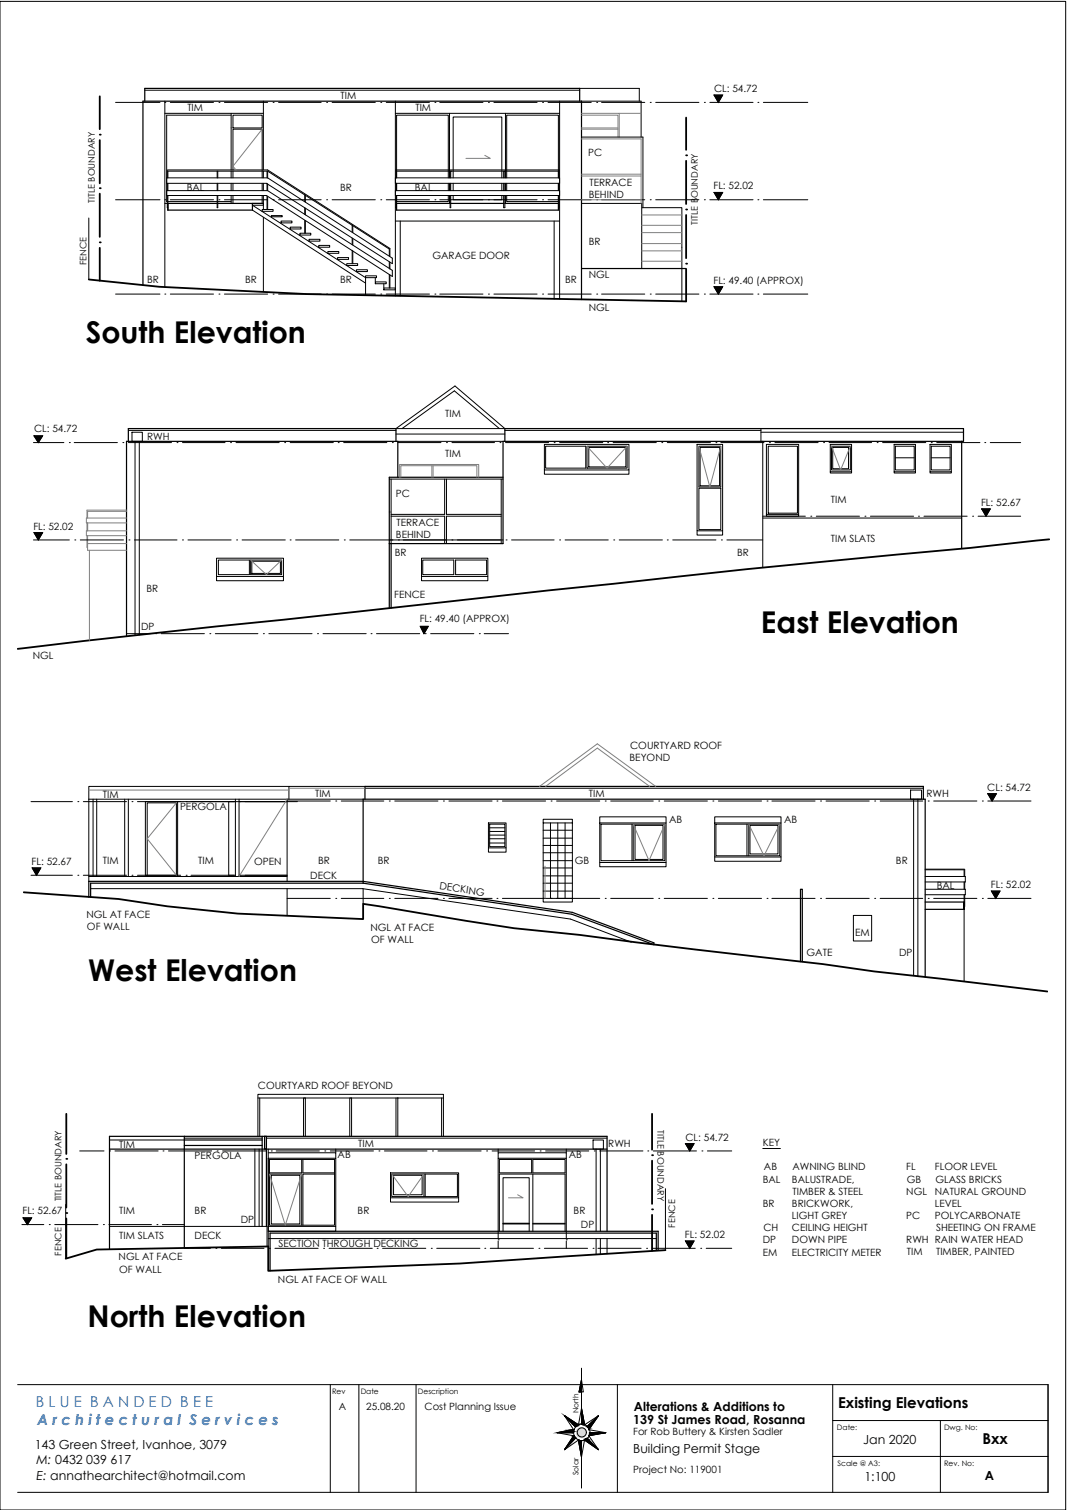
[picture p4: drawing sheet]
<svg xmlns="http://www.w3.org/2000/svg" width="297mm" height="420mm" viewBox="0 0 297 420" stroke-linecap="round" stroke-linejoin="round" font-family="sans-serif">
<!-- layer: Win-2 -->
<g fill="none" stroke="#000" stroke-width=".28">
<path d="M45.9 31.5h27.4M64.3 31.5v15.8M125.1 31.5v18M140.7 31.5v18M161.4 24.6h16.6v3.6M161.9 38.1h17.1v19.7M178.5 28.2v9.9M45.9 56.6h.7M46.4 56.1h.2M46.7 56.1h13.8M60.6 56.1h3.7M125.1 51v2"/>
<path d="M125.1 54.4v2.2M140.7 51v2M140.7 54.4v2.2M161.9 56.6h16.7v18.1M178.6 57.8h11.2v11M151.6 123.7h23.5v7.1h-23.5zM151.6 130.8v1.2h23.5v-1.2M194.1 123.7h7.1v24h-7.1zM213.4 123.7h8.9v19.4h-8.9zM231.1 123.7h6v7.6h-6zM231.1 131.3v.3h6v-.3M248.9 123.7h5.9v7.6h-5.9z"/>
<path d="M248.9 131.3v.3h5.9v-.3M258.9 123.7h5.9v7.6h-5.9zM258.9 131.3v.3h5.9v-.3M60.3 155.3h18.6v5.1h-18.6zM117.3 155.3h18.5v5.1h-18.5zM194.1 147.7v1.2h7.1v-1.2M213.4 143.1v.5h8.9v-.5M60.3 160.4v1.2h18.6v-1.2M117.3 160.4v1.2h18.5v-1.2M136 229h4.9v6.9h-4.9zM136 235.9v1.2h4.9v-1.2M151.2 229v21h8.1v-21h-8.1v-1h8.1v1"/>
<path d="M167 229h18.4v11h-18.4zM167 240v1.2h18.4v-1.2M167 229v-1.7h18.4v1.7M199 229h18.4v9.5h-18.4zM199 238.5v1.1h18.4v-1.1M199 229v-1.7h18.4v1.7M151.2 250v1h8.1v-1M93.5 319.7v1.1M138.7 319.7v1.1M157.6 319.7v1.1M74.7 322.3h18.8v18.9h-18.8zM74.7 320.8h18.8v1.5"/>
<path d="M108.7 326.3h19v7h-19zM108.7 333.3v1.2h19v-1.2M138.7 322.3v-1.5h18.9v1.5M74.7 341.2v1.4h18.8v-1.4M138.7 342.6v-20.3h18.9v20.3"/>
</g>
<!-- layer: Wall-4 -->
<path d="M73.7 316.2h.5v3.5h-.5zM51.3 347.2v-31h-20.8v31.3" fill="none" stroke="#000" stroke-width=".34"/>
<!-- layer: Wall-35 -->
<g fill="none" stroke="#000" stroke-width=".34">
<path d="M39.8 28.2v51.1M40.3 28.2v-3.6h121.1v3.6M161.9 28.2v55.2M60.5 56.6h-13.8v1.9h23.6v-1.9M60.6 56.6h12.7M125.3 56.6h-14.9v1.9h45v-1.9h-14.9M125.5 56.6h14.7M161.9 74.7h29.1M35.2 122.8v54.2M35.7 122.8v-3.5h74.5v3.5M110.7 122.8v10M140 122.8v28.5h-31.6v17.9"/>
<path d="M140.5 122.8v-3.5h127.7v3.5h-.5v29.8M101.1 222.4v23.3l58.1 8.7 22.8 8.4v-.5l-22.7-8.4-58.2-8.7M101.6 222.4v-3.6h155.4v3.6M257.6 222.4v49.4M257.6 253h10.8M257.6 251h10.8M268.4 253v-2v2M30.5 319.7h20.8M51.3 316.2h117.7v26.4M51.3 317.2h21.7M51.3 318.7h21.7M73 316.2v25"/>
<path d="M74.2 319.7v21.5M74.7 342.6h108.5v5.3M182.7 347.9v-4.8h-107.5v10.5"/>
</g>
<!-- layer: Wall-15 -->
<g fill="none" stroke="#000" stroke-width=".28">
<path d="M40.3 25.1h121.1M161.9 28.2h16.6M46.4 49.5h28.1l34.7 22.3v1.6l-35-22.4h-27.8zM46.6 54.4v3.4h.1M46.6 47.3v2.2M46.6 51v2M46.7 47.3h27.8l34 21.8v2.2M46.7 49.5v-1.9h27.6v1.9M46.7 51v2M46.7 54.4v2.2M60.5 54.4v3.4h.1v-3.4M60.5 47.6v1.9"/>
<path d="M60.5 51v2M60.6 47.6v1.9M60.6 51v2M70.3 57.1l31.5 20.2v4.9M70.3 58.5l31.5 20.3M74.3 51v2M74.3 54.6v3.7M74.5 53h-28.1v1.4M74.5 53l34.7 22.2v1.7l-35-22.5M74.5 49.5v-1.9l33.9 21.7v1.9M74.5 51.2v1.8M74.5 54.7v3.6"/>
<path d="M84.8 54.2v1.9M84.8 57.8v1.8M85 54.2v2.1M85 58v1.8M110.1 53h45.7v1.4h-45.7zM110.1 49.5h45.7v1.5h-45.7zM110.2 49.5v-2.2h45.4v2.2M110.2 51v2M110.2 54.4v3.4h.2M110.4 49.5v-1.9h45v1.9M110.4 51v2M110.4 54.4v2.2"/>
<path d="M125.3 54.4v3.4h.2v-3.4M125.3 47.6v1.9M125.3 51v2M125.5 47.6h.1M125.5 47.6v1.9M125.5 51v2M140.2 54.4v3.4h.3v-3.4M140.2 47.6v1.9M140.2 51v2M140.4 47.6h.1M140.5 47.6v1.9M140.5 51v2"/>
<path d="M155.4 51v2M155.4 54.4v2.2M155.6 51v2M155.6 54.4v3.4h-.2M84.8 61.3v3.6M85 61.5v3.4M98 62.5v2.1M98 66.3v1.8M98 69.6v3.8M98.2 62.7v2M98.2 66.4v1.7M98.2 69.8v3.6"/>
<path d="M104.5 77.3v1.1M106.8 79v1.1M108.4 72.9v1.8M108.4 76.4v3.7M108.5 73v1.9M108.5 76.6v3.5M35.7 119.8h74.5M110.2 119.3h30.3M111.9 119.3l14.6-10.5 12.5 10.5M140.5 119.8h71.3M36.7 120.3h2.9v2.5h-2.9zM37.6 122.8v54"/>
<path d="M38.8 122.8v53.9M108.4 133.3h31.6M108.9 133.3v18M110.2 120.8h30.3M110.7 122.8h29.3M123.8 133.3v9.8h-14.9M124.3 133.3v9.8h15.2M139.5 133.3v18M211.8 120.3h56.4M108.9 143.6h14.9v7.7M139.5 143.6h-15.2v7.7M212.3 144.1h55.4"/>
<path d="M101.6 219.3h155.4M253.5 219.8h3v2.6h-3zM40.5 223.1h8.9v20.4h-8.9zM49.4 223.1h33.4M65.5 223.1h-1.8v20.4h1.8M254.3 222.4v49.1M255.5 222.4v49.3M25.2 247.3h75.7l57.9 8.4 17 6.5M41 243.5v-20.1h8.1v20.1M66.5 243.5h13.4M237.6 254.7h5.1v7.1h-5.1zM257.6 247.4h11.1v1.6"/>
<path d="M257.6 243.9h11.1v1.5h-11.1M257.6 241.9h10.8M257.6 242h10.8v1.9M268.4 245.4v2M268.4 249v2M268.6 241.9v2M268.6 245.4v2M268.6 249v3.2h-.2M30.5 317.2h20.8M51.3 316.7h21.7M71 319.7v21.5M71.8 316.2v-11.7h51.6v11.7"/>
<path d="M71.8 305.5h51.6M72.1 319.7v21.5M72.3 305.5v10.7M74.2 316.7h94.8M84.5 305.5v10.7M84.7 305.5h.1M85 305.5v10.7M97.4 305.5v10.7M97.5 305.5h.1M97.9 305.5v10.7M110.2 305.5v10.7M110.6 305.5h.1"/>
<path d="M110.7 305.5v10.7M122.9 305.5v10.7M165.1 317.2h2.9v2.5h-2.9zM165.9 319.7v22.9M167.1 319.7v22.9M30.5 341.2h20.8M74.7 344.6h108M165.9 344.6v4.4M167.1 344.6v4.4"/>
</g>
<!-- layer: Wall-30 -->
<path d="M39.8 28.2h122.1M35.2 122.8h75.5M140 122.8h127.7M140 132.8h-31.6v18.5M101.1 222.4h156.5M101.1 245.2h-76.4v4.4M101.1 245.7h-75.9v3.9M51.3 319.7h117.7" fill="none" stroke="#000" stroke-width=".34"/>
<!-- layer: Title-Bdy -->
<g fill="none" stroke="#000" stroke-width=".51">
<path d="M27.8 26.8v9.1M27.8 39v12M191 32.7v9M27.8 53.9v12M191 44.7v12.1M191 59.8v12M27.8 69v9.1M191 74.9v9M18.5 309.9v11.2M181.5 309.9v10M18.5 324v12M18.5 339v11.1"/>
<path d="M181.5 323v12M181.5 338v10"/>
</g>
<g fill="#000">
<circle cx="27.8" cy="37.5" r=".25"/>
<circle cx="27.8" cy="52.4" r=".25"/>
<circle cx="191" cy="58.3" r=".25"/>
<circle cx="191" cy="43.2" r=".25"/>
<circle cx="27.8" cy="67.4" r=".25"/>
<circle cx="191" cy="73.4" r=".25"/>
<circle cx="18.5" cy="322.5" r=".25"/>
<circle cx="18.5" cy="337.5" r=".25"/>
<circle cx="181.5" cy="336.5" r=".25"/>
<circle cx="181.5" cy="321.4" r=".25"/>
</g>
<!-- layer: Landscape-25 -->
<path d="M24.7 60.7v17.1M189.8 68.8v15.1M18.3 335.2v15M185.3 330.8v17.1" fill="none" stroke="#000" stroke-width=".28"/>
<!-- layer: Ground Line -->
<path d="M24.7 77.8l19.7 2 41.1 2 105.5 2.1M292.1 150.1l-21.8 2.3-62.4 6-166.1 17.9-36.9 4.3M6.6 248.3l26.4 1.8 13.6 2.1 19.6 2 34.9 1.5v-4.2l42 6.8 18.3 1.8 32.1 4.1 35.6 4.1 14.2 2 48.3 5.6M185.3 347.9l-57.3 3.7-53.3 2v-6.8l-47.8 .9-8.6 2.5" fill="none" stroke="#000" stroke-width=".51"/>
<!-- layer: Level -->
<g fill="none" stroke="#000" stroke-width=".28">
<path d="M32.2 28.5h12.3M45.9 28.5h.1M47.4 28.5h12M61 28.5h.1M62.5 28.5h12M76 28.5h.1M77.6 28.5h11.8M90.9 28.5h.1M92.5 28.5h12M106 28.5h.1M107.5 28.5h12M121.1 28.5h.1"/>
<path d="M122.4 28.5h12.1M136 28.5h.1M137.5 28.5h12M151 28.5h.1M152.6 28.5h12M166.1 28.5h.1M167.5 28.5h12M181 28.5h.1M182.5 28.5h12.1M196.1 28.5h.1M197.6 28.5h12M211 28.5h.1"/>
<path d="M212.5 28.5h12.4M32.2 55.6h12.3M45.9 55.6h.1M47.4 55.6h12M61 55.6h.1M62.5 55.6h12M76 55.6h.1M77.6 55.6h11.8M90.9 55.6h.1M92.5 55.6h12M106 55.6h.1M107.5 55.6h12"/>
<path d="M121.1 55.6h.1M122.4 55.6h12.1M136 55.6h.1M137.5 55.6h12M151 55.6h.1M152.6 55.6h12M166.1 55.6h.1M167.5 55.6h12M181 55.6h.1M182.5 55.6h12.1M196.1 55.6h.1M197.6 55.6h12"/>
<path d="M211 55.6h.1M212.5 55.6h12.4M32.2 81.8h12.3M45.9 81.8h.1M47.4 81.8h12M61 81.8h.1M62.5 81.8h12M76 81.8h.1M77.6 81.8h11.8M90.9 81.8h.1M92.5 81.8h12M106 81.8h.1"/>
<path d="M107.5 81.8h12M121.1 81.8h.1M122.4 81.8h12.1M136 81.8h.1M137.5 81.8h12M151 81.8h.1M152.6 81.8h12M166.1 81.8h.1M167.5 81.8h12M181 81.8h.1M182.5 81.8h12.1M196.1 81.8h.1"/>
<path d="M197.6 81.8h12M211 81.8h.1M212.5 81.8h12.4M9.3 123.1h8.5M19.3 123.1h.1M20.7 123.1h12M34.2 123.1h.1M35.7 123.1h12.1M49.3 123.1h.1M50.8 123.1h11.9M64.2 123.1h.1M65.7 123.1h12"/>
<path d="M79.2 123.1h.1M80.8 123.1h12M94.1 123.1h.1M95.7 123.1h12M109.2 123.1h.1M110.7 123.1h12.1M124.3 123.1h.1M125.8 123.1h11.9M139.2 123.1h.1M140.7 123.1h12M154.3 123.1h.1M155.8 123.1h12"/>
<path d="M169.2 123.1h.1M170.7 123.1h12M184.2 123.1h.1M185.8 123.1h12M199.3 123.1h.1M200.7 123.1h12M214.2 123.1h.1M215.7 123.1h12.1M229.3 123.1h.1M230.8 123.1h11.9M244.2 123.1h.1M245.7 123.1h12"/>
<path d="M259.2 123.1h.1M260.8 123.1h12M274.2 123.1h.1M275.7 123.1h8.4M9.3 150.2h10M20.8 150.2h.1M22.4 150.2h12M35.9 150.2h.1M37.4 150.2h11.9M50.8 150.2h.1M52.3 150.2h12M65.9 150.2h.1"/>
<path d="M67.4 150.2h12M80.8 150.2h.1M82.3 150.2h12M95.8 150.2h.1M97.4 150.2h12M110.9 150.2h.1M112.3 150.2h12M125.8 150.2h.1M127.3 150.2h12.1M140.9 150.2h.1M142.4 150.2h11.9M155.8 150.2h.1"/>
<path d="M157.3 150.2h12M170.9 150.2h.1M172.4 150.2h12M185.8 150.2h.1M187.3 150.2h12M200.8 150.2h.1M202.4 150.2h9.9M212.3 143.6h11.9M225.7 143.6h.1M227.2 143.6h12.1M240.8 143.6h.1M242.3 143.6h12"/>
<path d="M255.7 143.6h.1M257.2 143.6h12M270.8 143.6h.1M272.3 143.6h11.8M35.2 176.3h6.6M43.3 176.3h.1M44.9 176.3h12M58.4 176.3h.1M59.9 176.3h11.9M73.3 176.3h.1M74.8 176.3h12.1M88.4 176.3h.1"/>
<path d="M89.9 176.3h12M103.3 176.3h.1M104.8 176.3h12M118.4 176.3h.1M119.9 176.3h12M133.4 176.3h.1M134.8 176.3h6.8M8.6 223.1h11.6M21.7 223.1h.1M23.2 223.1h12M36.7 223.1h.1M38.3 223.1h12"/>
<path d="M51.8 223.1h.1M53.2 223.1h12M66.7 223.1h.1M68.2 223.1h11.7M79.9 222.9h12M93.5 222.9h.1M95 222.9h11.8M108.4 222.9h.1M109.9 222.9h12M123.4 222.9h.1M125 222.9h12M138.3 222.9h.1"/>
<path d="M139.9 222.9h12M153.4 222.9h.1M154.9 222.9h12.1M168.5 222.9h.1M170 222.9h11.9M183.4 222.9h.1M184.9 222.9h12M198.5 222.9h.1M200 222.9h12M213.5 222.9h.1M214.9 222.9h12M228.4 222.9h.1"/>
<path d="M230 222.9h12M243.5 222.9h.1M245 222.9h11.9M258.4 222.9h.1M259.9 222.9h12M273.5 222.9h.1M275 222.9h12M8.6 243.5h11.6M21.7 243.5h.1M23.2 243.5h12M36.7 243.5h.1M38.3 243.5h12"/>
<path d="M51.8 243.5h.1M53.2 243.5h12M66.7 243.5h.1M68.2 243.5h11.7M79.9 250h12M93.5 250h.1M95 250h11.8M108.4 250h.1M109.9 250h12M123.4 250h.1M125 250h12M138.3 250h.1"/>
<path d="M139.9 250h12M153.4 250h.1M154.9 250h12.1M168.5 250h.1M170 250h11.9M183.4 250h.1M184.9 250h12M198.5 250h.1M200 250h12M213.5 250h.1M214.9 250h12M228.4 250h.1"/>
<path d="M230 250h12M243.5 250h.1M245 250h11.9M258.4 250h.1M259.9 250h12M273.5 250h.1M275 250h12M22.2 320.3h6.8M30.5 320.3h.1M32 320.3h12M45.4 320.3h.1M46.9 320.3h12"/>
<path d="M60.5 320.3h.1M62 320.3h12M75.5 320.3h.1M76.9 320.3h12M90.4 320.3h.1M91.9 320.3h12.1M105.5 320.3h.1M107 320.3h11.9M120.4 320.3h.1M121.9 320.3h12M135.5 320.3h.1M137 320.3h11.8"/>
<path d="M150.4 320.3h.1M151.9 320.3h12M165.4 320.3h.1M167 320.3h12M180.3 320.3h.1M181.9 320.3h12M195.4 320.3h.1M196.9 320.3h6.8M6.1 340.7h6.1M13.7 340.7h.1M15.2 340.7h12.1M28.8 340.7h.1"/>
<path d="M30.3 340.7h11.9M43.7 340.7h.1M45.2 340.7h6.1M51.3 347.3h7.3M60.1 347.3h.1M61.6 347.3h11.9M75 347.3h.1M76.5 347.3h12.1M90.1 347.3h.1M91.6 347.3h12M105 347.3h.1M106.5 347.3h12"/>
<path d="M120.1 347.3h.1M121.6 347.3h12M135 347.3h.1M136.5 347.3h12M138.7 345h.1M138.7 342.6v2M138.7 345.3v2M150 347.3h.1M151.6 347.3h12M157.6 345h.1M157.6 342.6v2M157.6 345.3v2"/>
<path d="M165.1 347.3h.1M166.5 347.3h12M180 347.3h.1M181.5 347.3h12M195.1 347.3h.1M196.6 347.3h7.1"/>
</g>
<!-- layer: Win-15 -->
<g fill="none" stroke="#000" stroke-width=".28">
<path d="M64.3 32h-17.9v24.1M64.9 32h8.1v3.6h-8.1zM46.4 54.4h27.8M64.3 47.6v1.9M64.3 51v2M64.3 54.4v2.2M64.9 47.3v-11.4h8.1v13.6M64.9 47.6v1.9M64.9 51v2M64.9 54.4v2.2M73 51v2M73 54.4v2.2"/>
<path d="M110.4 54.4v1.7h14.4v-1.7M110.4 49.5v-17.5h14.4v17.5M110.4 51v2M124.8 51v2M126.2 49.5v-16.9h13.5v16.9M126.2 54.4v1.2h13.5v-1.2M126.2 51v2M139.7 51v2M141.1 54.4v1.7h14.3v-1.7M141.1 49.5v-17.5h14.3v17.5M141.1 51v2M155.4 51v2"/>
<path d="M151.9 124.2h11.2v6.1h-11.2zM163.4 124.2h11.2v6.1h-11.2zM163.9 124.5h10.3v5.4h-10.3zM194.6 124.2h6.1v11.3h-6.1zM194.6 135.8h6.1v11.6h-6.1zM194.9 124.5h5.4v10.7h-5.4zM213.9 124.2h8.1v18.6h-8.1zM231.5 124.2h5.2v6.6h-5.2zM231.8 124.5h4.4v5.9h-4.4zM249.3 124.2h5.2v6.6h-5.2zM249.3 127.4h5.2M259.2 124.2h5.3v6.6h-5.3z"/>
<path d="M259.2 127.4h5.3M60.8 155.8h8.6v4.1h-8.6zM69.8 155.8h8.6v4.1h-8.6zM70.1 156.2h8v3.4h-8zM117.7 155.8h8.6v4.1h-8.6zM126.8 155.8h8.7v4.1h-8.7zM136.3 229.3h4.2v6.3h-4.2zM136.3 230.3h4.2M136.3 231.4h4.2M136.3 232.4h4.2M136.3 233.4h4.2M136.3 234.6h4.2"/>
<path d="M151.2 231h8.1M151.2 233.2h8.1M151.2 235.2h8.1M151.2 237.3h8.1M151.2 239.5h8.1M153.2 229v21M155.3 229v21M157.3 229v21M167.3 229.3h17.8v10.2h-17.8zM175.9 229.3v10.2M176.3 229.3v10.2M176.8 229.7h7.8v9.4h-7.8z"/>
<path d="M199.3 229.3h17.8v8.8h-17.8zM207.9 229.3v8.8M208.4 229.3v8.8M208.8 229.7h7.8v7.9h-7.8zM151.2 241.5h8.1M151.2 243.7h8.1M151.2 245.7h8.1M151.2 247.9h8.1M257.6 249h11.1M75 322.6h18.1v18.3h-18.1zM75 326.7h9v14.2M75.5 327h8v13.6h-8z"/>
<path d="M84 322.6v3.7h-9M84.3 322.6v3.7h8.8M93.1 326.7h-8.8v14.2M109.1 326.7h18.2v6.3h-18.2zM109.6 327h7.9v5.4h-7.9zM118 326.7v6.3M118.4 326.7v6.3M139 322.6h9v3.7h-9zM148.3 322.6h9v3.7h-9zM148.3 326.7v15.9M139 342.6v-15.9h18.3v15.9M140 342.6v-14.9h7.3v14.9"/>
<path d="M140 340.4h7.3M140 340.6h7.3M148.3 340.4h9M148.3 340.6h9"/>
</g>
<!-- layer: Text-20 -->
<g fill="#000" stroke="#000" stroke-width=".28">
<path d="M198.8 26.5h2.4l-1.2 2zM198.8 53.6h2.4l-1.2 2zM198.8 79.8h2.4l-1.2 2zM9.5 121.3h2.4l-1.2 1.8zM9.5 148.2h2.4l-1.2 2zM273.3 141.6h2.4l-1.2 2zM117 174.3h2.2l-1.2 2zM275 220.9h2.4l-1.2 2zM9 241.5h2.3l-1.1 2zM276 247.9h2.4l-1.2 2.1zM190.8 318.2h2.4l-1.2 2.1zM6.4 338.9h2.4l-1.2 1.8z"/>
<path d="M190.8 345.3h2.4l-1.2 2z"/>
</g>
<g fill="none" stroke="#000" stroke-width=".28">
<path d="M198.8 26.5h2.4l-1.2 2zM198.8 53.6h2.4l-1.2 2zM198.8 79.8h2.4l-1.2 2zM9.5 121.3h2.4l-1.2 1.8zM9.5 148.2h2.4l-1.2 2zM273.3 141.6h2.4l-1.2 2zM117 174.3h2.2l-1.2 2zM275 220.9h2.4l-1.2 2zM9 241.5h2.3l-1.1 2zM276 247.9h2.4l-1.2 2.1zM190.8 318.2h2.4l-1.2 2.1zM6.4 338.9h2.4l-1.2 1.8z"/>
<path d="M190.8 345.3h2.4l-1.2 2z"/>
</g>
<!-- layer: Wall-25 -->
<g fill="none" stroke="#000" stroke-width=".28">
<path d="M45.9 28.2v51.6M73.3 28.2v19.1M110.1 28.2v54.1M110.1 31.5h45.7M155.8 28.2v55M70.3 56.6h3v.5h-3zM73 58.3h3v.5h-3zM73.3 47.6v1.9M73.3 51v2M73.3 54.4v3.9M75.5 60h3.1v.3h-3.1zM73.3 60.5v20.7"/>
<path d="M78.2 61.5h3.1v.5h-3.1zM80.8 63.2h3v.5h-3zM83.5 64.9h3v.5h-3zM86 66.6h3.1v.5h-3.1zM88.7 68.3h3.1v.5h-3.1zM91.3 70h3v.5h-3zM94 71.7h3v.5h-3zM96.5 73.4h3.1v.5h-3.1zM99.2 75.1h3.1v.5h-3.1zM101.8 76.8h3v.5h-3zM104.5 78.4h3v.6h-3zM110.1 61.5h45.7"/>
<path d="M111.4 61.5v20.8M154.3 61.5v21.7M106.8 80.1h3.3v.5h-3.3zM110.2 119.3l16.5-11.9 13.8 11.9M211.8 119.3v3.5M212.3 122.8v35.1M80.4 218.8h-55.7v3.6M101.6 218.8h-21.2v3.6M79.9 222.4h21.2M101.1 247.3v4.2M74.7 319.7v27.1M51.3 341.2h23v5.6"/>
<path d="M169 344.6v4.3"/>
</g>
<!-- layer: Swing -->
<g fill="none" stroke="#808080" stroke-width=".28">
<path d="M73 35.9l-8.1 10.4 .8 1M135 43.2l1.5 .9h-6.8M163.4 124.2l5.6 6.1 5.6-6.1M194.6 124.2l3 11.3 3.1-11.3M231.5 124.2l2.5 6.6 2.7-6.6M69.8 155.8l4.4 4.1 4.2-4.1M150.2 218.8l16.1-11.8 16.2 11.8M151.9 218.8l14.4-10.6 14.5 10.6M49.1 223.4l-8.1 10 8.1 10.1M79.9 222.4l-13.4 21.5M176.3 229.3l4.4 10.2 4.4-10.2M208.4 229.3l4.3 8.8 4.4-8.8"/>
<path d="M151.7 241v9M75 326.7l4.4 14.2 4.6-14.2M109.1 326.7l4.5 6.3 4.4-6.3M144.1 332.4l1.5 .9h-4"/>
</g>
<!-- layer: Wall-2 -->
<path d="M108.4 150.2h31.6M25.9 222.4v21.5M26.9 222.4v21.5M34.7 222.4v21.5M35.7 222.4v21.5M65.5 222.4v21.5M66.5 222.4v21.5M24.7 245.2v-22.8h55.2v22.8M24.7 243.9h55.2M79.9 247.3v7.4M268.4 253v20" fill="none" stroke="#000" stroke-width=".28"/>
<!-- layer: Wall-13 -->
<g fill="none" stroke="#808080" stroke-width=".28">
<path d="M161.9 31.5h10.5v6.6M161.9 32h10.1v6.1M161.9 38.7h16.6v17.9M161.9 35.6h10.1M161.9 35.9h10.1M172.4 31.5h6.1M161.9 48.5h16.6M161.9 49h16.6M161.9 55.6h16.6M178.6 57.8h.4M178.6 59.8h11.2M178.6 62.7h11.2"/>
<path d="M178.6 64.7h11.2M178.6 67.8h11.2M178.6 69.8h11.2M178.6 72.7h11.2M111.3 132.8v-3.6h22v3.6M111.6 132.8v-3.2h21.2v3.2M120.2 129.6v3.2M120.6 129.6v3.2M24.2 145.5v2.2M24.2 149.1v3.2h.2M24.4 149.1v4h10.8M24.4 151.3h10.8"/>
<path d="M24.4 145.5v2.2M24.9 153.1v25.1M35.2 147.7h-11.2v1.4h11.2M35.2 144.1h-11.2v1.4h11.2M35.2 141.9h-11v2.2M35.2 142.3h-10.8v1.8M108.4 142.3h.1M108.4 142.6h.1M24.7 219.8h55.7M80.4 219.3h21.2"/>
</g>
<!-- layer: Lancscape-3 -->
<path d="M108.9 151.3v17.9M222.8 267.6v-20.2h.6v20.2" fill="none" stroke="#000" stroke-width=".34"/>
<!-- layer: Text-25 -->
<path d="M212.3 319.6h5" fill="none" stroke="#000" stroke-width=".28"/>
<!-- layer: Title-13 -->
<g fill="#dcdcdc" stroke="#dcdcdc" stroke-width=".28">
<path d="M161.7 397.3h.4z"/>
<path d="M161.5 397.3h.7z"/>
<path d="M161.2 397.5h1.4z"/>
<path d="M160.5 399.2h2.6z"/>
<path d="M160.7 399.5h2.2z"/>
<path d="M161.5 399.8h.7l-.1 .2z"/>
<path d="M161.7 397.3h.5zM161.5 397.3h.7zM161.4 397.3h.8z"/>
<path d="M161.4 397.3h1zM161.4 397.3h1z"/>
<path d="M161.4 397.3l1.2 .2-.2-.2zM161.4 397.3l1.2 .2h-1.4zM161 397.5h1.6z"/>
<path d="M161 397.5l1.7 .1-.1-.1zM161 397.5l1.7 .1h-1.7z"/>
<path d="M161 397.6h1.9zM160.9 397.6h2z"/>
<path d="M160.9 397.6l2 .2v-.2zM160.9 397.6l2 .2h-2.2zM160.7 397.8h2.2zM160.7 397.8h2.2z"/>
<path d="M160.7 397.8l2.4 .2-.2-.2zM160.7 397.8l2.4 .2h-2.4z"/>
<path d="M160.7 398l2.4 .1v-.1zM160.7 398l2.4 .1h-2.6zM160.5 398.1h2.6zM160.5 398.1h2.6z"/>
<path d="M160.5 398.1l2.7 .2-.1-.2zM160.5 398.1l2.7 .2h-2.7z"/>
<path d="M160.5 398.3l2.7 .2v-.2zM160.5 398.3l2.7 .2h-2.7z"/>
<path d="M160.5 398.5l2.7 .2v-.2zM160.5 398.5l2.7 .2h-2.7zM160.5 398.7h2.7zM160.5 398.7h2.7z"/>
<path d="M160.5 398.7l2.7 .1v-.1zM160.5 398.7l2.7 .1h-2.7z"/>
<path d="M160.5 398.8l2.6 .2 .1-.2zM160.5 398.8l2.6 .2h-2.6z"/>
<path d="M160.5 399l2.6 .2v-.2zM160.5 399l2.6 .2h-2.6zM160.5 399.2h2.6z"/>
<path d="M160.7 399.2l2.2 .1 .2-.1zM160.7 399.2l2.2 .1h-2.2z"/>
<path d="M160.7 399.3l2.2 .2v-.2zM160.7 399.3l2.2 .2h-2.2zM160.7 399.5h2.2z"/>
<path d="M160.9 399.5l1.8 .2 .2-.2zM160.9 399.5l1.8 .2h-1.7z"/>
<path d="M161 399.7h1.6zM161 399.7h1.7z"/>
<path d="M161 399.7l1.6 .1v-.1zM161 399.7l1.6 .1h-1.4z"/>
<path d="M161.2 399.8h1.4zM161.2 399.8h1.2z"/>
<path d="M161.4 399.8h.8zM161.4 399.8h1z"/>
<path d="M161.4 399.8h.8zM161.4 399.8h.8z"/>
<path d="M161.5 399.8l.6 .2zM161.7 400h.4z"/>
</g>
<!-- layer: Title-2 -->
<g fill="none" stroke="#000" stroke-width=".28">
<path d="M0 .4h296.7v419.8h-296.7zM155.1 398.7l4.6 .8-2.6 3.9 3.9-2.7 .9 4.7 .8-4.7 3.9 2.7-2.7-3.9 4.8-.8M155.1 398.7l4.6-.9-2.6-3.9 3.9 2.6 .9-4.6 .8 4.6 3.9-2.6-2.7 3.9 4.8 .9M155.1 398.7h4.4M157.1 393.9l3.1 3.1M159.5 398.7h.1M159.7 397.8h.1M159.7 399.5h.1M159.7 399.5l-2.6 3.9 3.1-3.2M159.7 397.8l-4.6 .9M159.9 399.4l.5 .8M159.9 397.7l-.2 .9"/>
<path d="M160.2 397h.1M161 396.5h.1M161 396.5l-3.9-2.6 3.1 3.1M161.1 396.5l-.7 .5M161.9 396.3h.1M161.9 396.3v-4.4l.8 4.6M161.9 380.7v15.6M161.9 383.9l-.7 3.4h1.2l-.5-3.4v3.4M161.9 383.9v3.4h-.7zM162 396.3l.8 .2M162.7 396.5h.1M163.4 397h.1"/>
<path d="M163.4 397l3.2-3.1-2.7 3.9M163.6 397l.5 .7M163.9 397.8h.1M163.9 399.5h.1M164.1 398.7h.1M164.1 398.7h4.6l-4.8 .8M164.1 398.7h4.6M164.3 398.6l-.2 .8M166.6 393.9l-3.2 3.1M160.2 400.2h.1M160.2 400.2l-3.1 3.2M161 400.7h.1"/>
<path d="M161 400.7l.9 4.7v-4.5M161.1 400.7l.9 .2M161.9 400.9h.1M161.9 400.9v13.2M162.7 400.7h.1M163.4 400.2h.1M163.4 400.2l3.2 3.2-3.9-2.7M163.4 400.2l3.2 3.2M163.6 400.2l-.8 .5"/>
<circle cx="162" cy="398.6" r="2.29"/>
<circle cx="162" cy="398.6" r="1.27"/>
</g>
<!-- layer: Title-15 -->
<path d="M4.9 385.3h286.9v29.9h-286.9M91.9 385.3v29.9M99.9 385.3v29.9M115.8 385.3v29.9M171.9 385.3v29.9M231.8 395.3h60M231.8 385.3v29.9M261.8 395.3v19.9M231.8 405.3h60" fill="none" stroke="#000" stroke-width=".28"/>
<!-- layer: Title-2 -->
<g fill="#000" stroke="#000" stroke-width=".28">
<path d="M157.1 393.9l3.9 2.6h-1.3zM159.5 399.8h.5l.2 .4zM159.7 399.5l.3 .3h-.5zM158.3 398l1.4-.2v.2zM159.7 396.5h1.3l-.5 .3zM161.9 391.9l.8 4.4h-.8zM161.9 396.3h.8v.2zM161.9 383.9v3.4h-.7zM163.4 397h1l-.1 .3zM164.1 398.7h4.6l-2.4 .3zM163.4 397l3.2-3.1-2.2 3.1zM161 400.7l.2 .2z"/>
<path d="M162.9 400.5l1 .2zM163.4 400.2l.2 .1h-.4z"/>
<path d="M159.5 399.8l-.2 .4h.9zM159.3 400.2h.9l-3.1 3.2z"/>
<path d="M158.3 398l1.4 .3v-.3zM156.6 398.3l1.7-.3 1.4 .3z"/>
<path d="M156.6 398.3l2.9 .4 .2-.4zM155.1 398.7l1.5-.4 2.9 .4z"/>
<path d="M159.7 396.5l.3 .3h.5zM160 396.8h.5l-.3 .2z"/>
<path d="M162.2 396.5h.5zM161.9 396.3l.8 .2z"/>
<path d="M163.4 397l.3 .3h.6zM163.7 397.3h.6l-.4 .5z"/>
<path d="M164.1 398.7v.3h2.2zM164.1 399h2.2l-2.4 .5z"/>
<path d="M161 400.9h.5zM161 400.9h.5z"/>
<path d="M161 400.9h.9zM161 400.9h.9zM161 400.9h.9v4.5z"/>
<path d="M162.9 400.5l-.2 .2h1.2zM162.7 400.7h1.2l2.7 2.7z"/>
<path d="M163.2 400.3l.5 .2zM162.9 400.5l.3-.2 .5 .2z"/>
</g>
<g font-size="8.4">
<text x="23.9" y="95.4">South Elevation</text>
<text x="211.8" y="176.1">East Elevation</text>
<text x="24.6" y="272.8">West Elevation</text>
<text x="24.4" y="369.4">North Elevation</text>
</g>
<g font-size="4.2" fill="#007fff">
<text x="10" y="391.5">B L U E B A N D E D B E E</text>
<text x="10.3" y="396.6">A r c h i t e c t u r a l S e r v i c e s</text>
</g>
<g font-size="4.2">
<text x="233.3" y="391.9">Existing Elevations</text>
<text x="273.5" y="401.9">Bxx</text>
</g>
<g font-size="3.5">
<text x="176.4" y="392.7">Alterations &amp; Additions to</text>
<text x="176.3" y="396.1">139 St James Road, Rosanna</text>
<text x="240.3" y="401.7">Jan 2020</text>
<text x="9.7" y="403.1">143 Green Street, Ivanhoe, 3079</text>
<text x="10.2" y="407.3">M: 0432 039 617</text>
<text x="176.3" y="404.4">Building Permit Stage</text>
<text x="10.2" y="411.7">E: annathearchitect@hotmail.com</text>
<text x="240.6" y="412">1:100</text>
<text x="274.2" y="411.7">A</text>
</g>
<g font-size="2.8">
<text x="94.8" y="27.5">TIM</text>
<text x="198.8" y="25.6">CL: 54.72</text>
<text x="52.2" y="30.9">TIM</text>
<text x="115.7" y="30.9">TIM</text>
<text x="163.7" y="43.4">PC</text>
<text x="52" y="53">BAL</text>
<text x="94.7" y="53">BR</text>
<text x="115.5" y="53">BAL</text>
<text x="164.1" y="51.7">TERRACE</text>
<text x="198.6" y="52.7">FL: 52.02</text>
<text x="163.9" y="55.1">BEHIND</text>
<text x="163.9" y="68.3">BR</text>
<text x="120.4" y="72">GARAGE DOOR</text>
<text x="163.9" y="77.3">NGL</text>
<text x="41" y="78.8">BR</text>
<text x="68.2" y="78.8">BR</text>
<text x="94.7" y="78.8">BR</text>
<text x="157.3" y="78.8">BR</text>
<text x="198.6" y="79">FL: 49.40 (APPROX)</text>
<text x="163.9" y="86.4">NGL</text>
<text x="124" y="116">TIM</text>
<text x="9.5" y="120.3">CL: 54.72</text>
<text x="41" y="122.3">RWH</text>
<text x="124" y="127.2">TIM</text>
<text x="110.2" y="138.2">PC</text>
<text x="231.3" y="140.1">TIM</text>
<text x="273.1" y="140.8">FL: 52.67</text>
<text x="9.3" y="147.4">FL: 52.02</text>
<text x="110.2" y="149.6">BEHIND</text>
<text x="110.4" y="146.3">TERRACE</text>
<text x="109.9" y="154.6">BR</text>
<text x="205.2" y="154.6">BR</text>
<text x="231.3" y="150.9">TIM SLATS</text>
<text x="40.8" y="164.6">BR</text>
<text x="109.7" y="166.5">FENCE</text>
<text x="116.8" y="173.1">FL: 49.40 (APPROX)</text>
<text x="39.3" y="175.3">DP</text>
<text x="9.1" y="183.3">NGL</text>
<text x="175.4" y="208.3">COURTYARD ROOF</text>
<text x="175.3" y="211.7">BEYOND</text>
<text x="87.7" y="221.7">TIM</text>
<text x="163.9" y="221.7">TIM</text>
<text x="257.9" y="221.9">RWH</text>
<text x="274.8" y="220">CL: 54.72</text>
<text x="28.6" y="222">TIM</text>
<text x="50.1" y="225.3">PERGOLA</text>
<text x="186.3" y="229">AB</text>
<text x="218.3" y="229">AB</text>
<text x="8.8" y="240.7">FL: 52.67</text>
<text x="28.6" y="240.5">TIM</text>
<text x="55.2" y="240.5">TIM</text>
<text x="70.8" y="240.7">OPEN</text>
<text x="86.4" y="244.6">DECK</text>
<text x="88.6" y="240.5">BR</text>
<text x="105.2" y="240.5">BR</text>
<text x="160" y="240.5">GB</text>
<text x="249.4" y="240.5">BR</text>
<text x="122.3" y="247.4" transform="rotate(8 122.3 247.4)">DECKING</text>
<text x="260.8" y="247.4">BAL</text>
<text x="275.8" y="247.1">FL: 52.02</text>
<text x="24" y="255.4">NGL AT FACE</text>
<text x="24.2" y="258.8">OF WALL</text>
<text x="103.1" y="259">NGL AT FACE</text>
<text x="103.3" y="262.3">OF WALL</text>
<text x="238.1" y="260.5">EM</text>
<text x="224.5" y="266.1">GATE</text>
<text x="250.3" y="266.1">DP</text>
<text x="71.8" y="303.1">COURTYARD ROOF BEYOND</text>
<text x="190.8" y="317.4">CL: 54.72</text>
<text x="33.2" y="319.4">TIM</text>
<text x="54.2" y="322.6">PERGOLA</text>
<text x="94" y="322.3">AB</text>
<text x="99.7" y="319.1">TIM</text>
<text x="158.3" y="322.3">AB</text>
<text x="169.3" y="319.2">RWH</text>
<text x="212.3" y="318.9">KEY</text>
<text x="212.3" y="329.1">BAL</text>
<text x="212.7" y="325.7">AB</text>
<text x="220.5" y="329.1">BALUSTRADE,</text>
<text x="220.6" y="325.7">AWNING BLIND</text>
<text x="252.3" y="325.7">FL</text>
<text x="252.5" y="329.1">GB</text>
<text x="260.3" y="325.7">FLOOR LEVEL</text>
<text x="260.4" y="329.1">GLASS BRICKS</text>
<text x="212.3" y="335.8">BR</text>
<text x="220.5" y="335.8">BRICKWORK,</text>
<text x="220.6" y="332.4">TIMBER &amp; STEEL</text>
<text x="252.3" y="332.4">NGL</text>
<text x="260.3" y="332.4">NATURAL GROUND</text>
<text x="260.3" y="335.8">LEVEL</text>
<text x="6.3" y="337.9">FL: 52.67</text>
<text x="33.2" y="337.9">TIM</text>
<text x="54.2" y="337.9">BR</text>
<text x="67.1" y="340.4">DP</text>
<text x="99.6" y="337.9">BR</text>
<text x="159.7" y="337.9">BR</text>
<text x="161.7" y="341.8">DP</text>
<text x="220.5" y="339.2">LIGHT GREY</text>
<text x="252.3" y="339.2">PC</text>
<text x="260.3" y="339.2">POLYCARBONATE</text>
<text x="33.2" y="344.8">TIM SLATS</text>
<text x="54.2" y="344.6">DECK</text>
<text x="77.6" y="347">SECTION THROUGH DECKING</text>
<text x="190.7" y="344.5">FL: 52.02</text>
<text x="212.3" y="346">DP</text>
<text x="212.5" y="342.6">CH</text>
<text x="220.5" y="342.6">CEILING HEIGHT</text>
<text x="220.5" y="346">DOWN PIPE</text>
<text x="252.3" y="345.8">RWH RAIN WATER HEAD</text>
<text x="260.6" y="342.6">SHEETING ON FRAME</text>
<text x="33" y="350.7">NGL AT FACE</text>
<text x="212.3" y="349.4">EM</text>
<text x="220.5" y="349.4">ELECTRICITY METER</text>
<text x="252.5" y="349.2">TIM</text>
<text x="260.6" y="349.2">TIMBER, PAINTED</text>
<text x="33.2" y="354.1">OF WALL</text>
<text x="77.4" y="357">NGL AT FACE OF WALL</text>
<text x="94.3" y="392.2">A</text>
<text x="101.9" y="392.2">25.08.20</text>
<text x="118.2" y="392.2">Cost Planning Issue</text>
<text x="176.3" y="399.2">For Rob Buttery &amp; Kirsten Sadler</text>
<text x="176.3" y="409.8">Project No: 119001</text>
</g>
<g font-size="2.5">
<text x="26.4" y="56.4" transform="rotate(-90 26.4 56.4)">TITLE BOUNDARY</text>
<text x="194.2" y="62.5" transform="rotate(-90 194.2 62.5)">TITLE BOUNDARY</text>
<text x="24" y="73.7" transform="rotate(-90 24 73.7)">FENCE</text>
<text x="183" y="314.5" transform="rotate(90 183 314.5)">TITLE BOUNDARY</text>
<text x="17.1" y="334.3" transform="rotate(-90 17.1 334.3)">TITLE BOUNDARY</text>
<text x="188" y="341.6" transform="rotate(-90 188 341.6)">FENCE</text>
<text x="17.1" y="349.4" transform="rotate(-90 17.1 349.4)">FENCE</text>
</g>
<g font-size="2.1">
<text x="92.5" y="387.8">Rev</text>
<text x="100.4" y="387.8">Date</text>
<text x="116.3" y="388">Description</text>
<text x="161" y="393.2" transform="rotate(-90 161 393.2)">North</text>
<text x="233" y="397.8">Date:</text>
<text x="262.8" y="397.8">Dwg. No:</text>
<text x="233.2" y="408">Scale @ A3:</text>
<text x="262.8" y="407.8">Rev. No:</text>
<text x="161" y="410.5" transform="rotate(-90 161 410.5)">Solar</text>
</g>
</svg>
